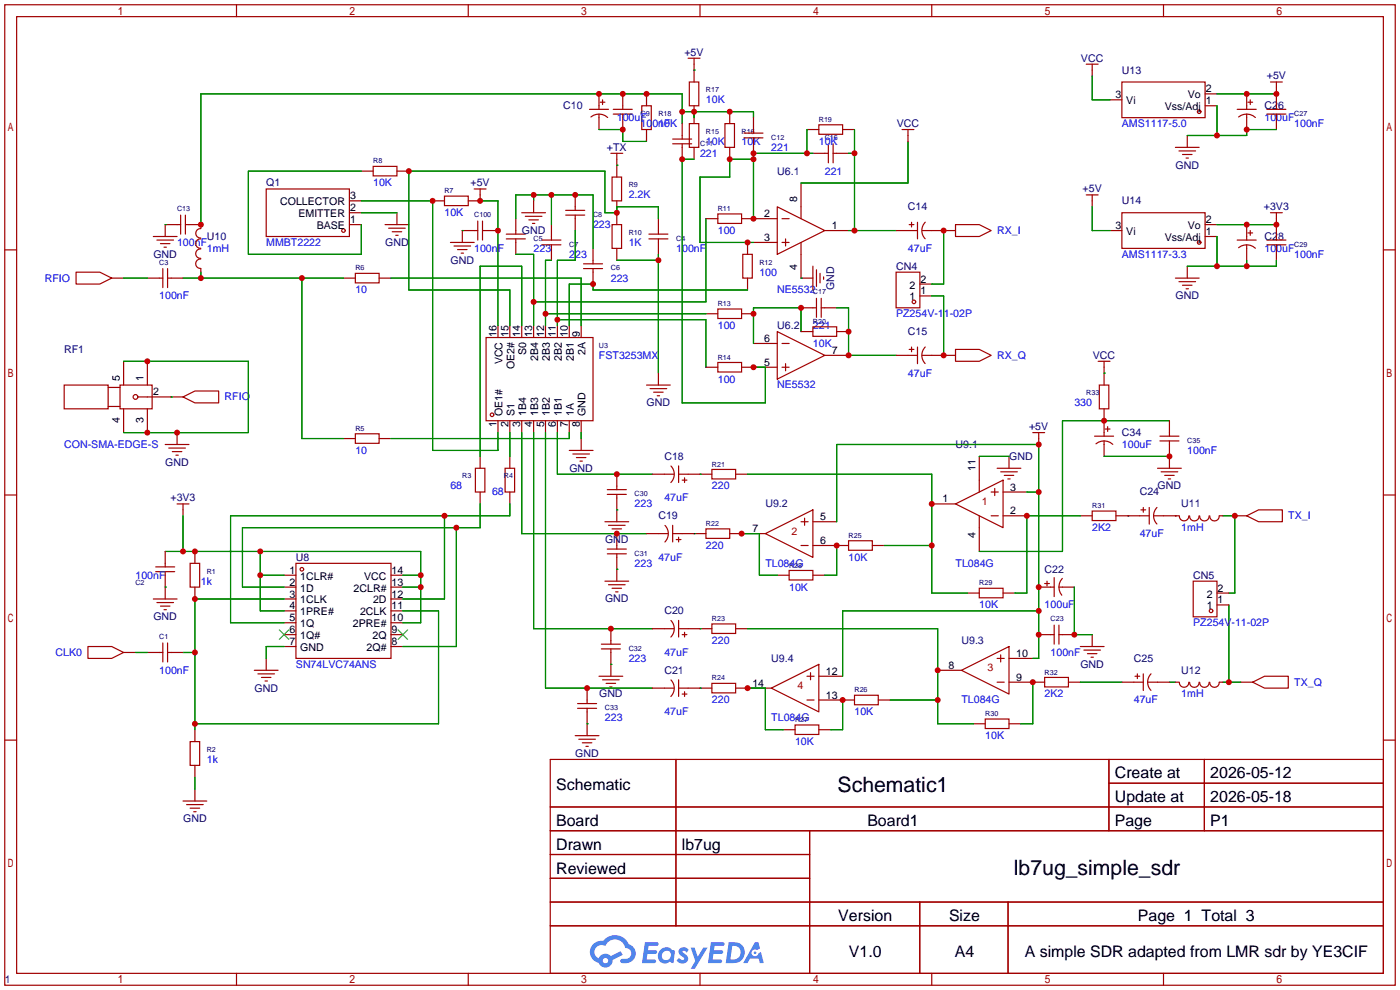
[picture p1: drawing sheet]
<svg xmlns="http://www.w3.org/2000/svg" width="299mm" height="212mm" viewBox="0 0 299 212" stroke-linecap="round" stroke-linejoin="round" font-family="sans-serif">
<g fill="none" stroke="#a10000" stroke-width=".25">
<path d="M1 1h297.2v209.6h-297.2zM3.6 3.6h292.1v204.4h-292.1zM50.5 1v2.6M100.1 1v2.6M149.6 1v2.6M199.1 1v2.6M248.7 1v2.6M1 53.4h2.6M295.7 53.4h2.5M1 105.8h2.6M295.7 105.8h2.5M1 158.2h2.6"/>
<path d="M295.7 158.2h2.5M117.6 162.3h178.1v45.7h-178.1zM117.6 172.5h178.1M117.6 177.5h178.1M144.5 162.3v35.6M173 177.5v30.5M237 162.3v15.2M237 167.4h58.7M257.4 162.3v15.2M117.6 182.6h55.4M117.6 192.8h178.1M117.6 187.7h55.4"/>
<path d="M117.6 197.9h178.1M196.6 192.8v15.2M215.4 192.8v15.2M50.5 208v2.6M100.1 208v2.6M149.6 208v2.6M199.1 208v2.6M248.7 208v2.6"/>
</g>
<g fill="#5487ff">
<path d="M145.3 202.7a1.3 1.3 0 0 1 1.9 .3l-.4 .6a.54 .54 0 0 0-.9-.2l.1 .2a1.34 1.34 0 0 1 .9 1.8 1.47 1.47 0 0 1-2.3-.1l.5-.6 .8 .5a.31 .31 0 0 0 .4-.3 .31 .31 0 0 0-.3-.4 1.12 1.12 0 0 1-.7-1.8z"/>
<path d="M147.6 202.5h.9l.6 2 1.2-2h.9l-2.7 4.6h-.9l1-1.7z"/>
<path d="M137.8 201.4h1.7a1.31 1.31 0 0 1 1.2 .2 .4 .4 0 0 1-.3 .5l-1.8 .1-.1 .9h1.6a.4 .4 0 0 1 .4 .4 .4 .4 0 0 1-.5 .4h-1.6l-.2 1.2h1.4a.46 .46 0 0 1 .5 0 .46 .46 0 0 1 .1 .5l-.4 .2h-2.6z"/>
<path d="M151.9 201.4h1.7a1.32 1.32 0 0 1 1.2 .2 .39 .39 0 0 1-.3 .5l-1.8 .1-.1 .9h1.6a.4 .4 0 0 1 .4 .4 .4 .4 0 0 1-.4 .4h-1.7l-.2 1.2h1.4a.46 .46 0 0 1 .5 0 .46 .46 0 0 1 .1 .5l-.4 .2h-2.6z"/>
<path d="M161.3 201.4h.8l.3 1.3-.6 .4a.75 .75 0 0 0-1.1 .3 .75 .75 0 0 0 .5 1 .75 .75 0 0 0 .9-.7l.5-.2 .6 2.3h-.8l-.3-.9h-1.8l-.5 .9h-1z"/>
<path d="M155.7 201.4l-.6 4.4h1.5a2.27 2.27 0 0 0 2.6-2.2 2.27 2.27 0 0 0-2.7-2.2zM156.5 202.1a1.5 1.5 0 0 1 1.8 1.6 1.5 1.5 0 0 1-1.9 1.4h-.3z"/>
<path d="M141.2 203a1.6 1.6 0 0 0-.3 2.3 1.6 1.6 0 0 0 2.3 .2l.7 .3 .3-2.4-.1-.3-.5-.1a1.58 1.58 0 0 0-2.4 0zM141.8 203.5a.98 .98 0 0 1 1.6 .4 .98 .98 0 0 1-1.1 1.3 .94 .94 0 0 1-.9-.7 .94 .94 0 0 1 .4-1z"/>
<path d="M126.8 201.8a2.37 2.37 0 0 0 1.1 4 1.54 1.54 0 0 0 1.8 1 1.54 1.54 0 0 0 1.2-1.6l2.2-1.1-.5-.8-2 1a1.57 1.57 0 0 0-2.7 .5 1.5 1.5 0 0 1-.7-2.1 1.5 1.5 0 0 1 2.2-.5 2.23 2.23 0 0 1 2.3-1.4 2.23 2.23 0 0 1 2 1.8 1.16 1.16 0 0 1 1.2 1.1 1.16 1.16 0 0 1-1.1 1.2h-.7a.47 .47 0 0 0-.5 .4 .47 .47 0 0 0 .4 .5 2.17 2.17 0 0 0 2.5-.9 2.17 2.17 0 0 0-.3-2.7l-.8-.4a3.2 3.2 0 0 0-5.5-.7l-1.1 .1zM128.8 205.3a.6 .6 0 0 1 1.2 0 .6 .6 0 0 1-1.2 0z"/>
<circle cx="161.4" cy="203.6" r=".28"/>
</g>
<g fill="none" stroke="#a10000" stroke-width=".25">
<path d="M147.1 12.4h2.5M147.3 17.5h2.1v5.1h-2.1zM148.3 12.4v5.1M232.2 13.7h2.5M233.4 13.7v2.6M239.8 17.5h17.8v7.6h-17.8zM271.5 17.5h2.6M272.8 17.5v5.9M77.2 36.6h2.6M79.8 35.6h5v2h-5zM84.8 36.6h2.6M126 23.4h4"/>
<path d="M126.3 25a2.74 2.74 0 0 1 3.6 .1M128 20.1v3.3M128 24.4v3.3M128.3 21.8h1M128.8 21.3v1.1M130.6 32.8h2.5M130.8 37.8h2v5.1h-2zM131.1 23.4h4M131.1 24.4h4M131.8 32.8v5M133.1 20.1v3.3M133.1 24.4v3.3"/>
<path d="M137.2 22.6h2v5.1h-2zM138.2 20.1v2.5M138.2 27.7v2.5M143.8 29.7h4M143.8 30.7h4M145.8 26.4v3.3M145.8 30.7v3.3M147.3 26.4h2.1v5.1h-2.1zM148.3 22.6v3.8M148.3 31.5v2.5M154.9 26.4h2.1v5.1h-2.1zM156 23.9v2.5"/>
<path d="M156 31.5v2.5M159 28.4h4.1M159 29.5h4.1M161 25.1v3.3M161 29.5v3.3M171.2 39.1v7.6M172.5 27.7h2.5M173.7 32.8h3.3M175 26.7h5.1v2h-5.1zM177 30.7v4.1M178.1 32.8h3.3M178.1 30.7v4.1"/>
<path d="M180.1 27.7h2.5M192.8 27.7h2.5M194.1 27.7v2.5M237.2 21.3h2.6M251.2 31.5h5.1M252 32.3h3.5M252.7 33h2.1M253.5 33.8h.5M253.7 29v2.5M257.6 22.6h2.5M257.6 20.1h2.5M264.4 23.4h4.1"/>
<path d="M264.7 25a2.74 2.74 0 0 1 3.6 .1M266.4 20.1v3.3M266.4 24.4v3.3M266.7 21.8h1M267.2 21.3v1.1M270.8 23.4h4M270.8 24.4h4M272.8 24.4v3.3M16.3 58.2h5l2.6 1.2-2.6 1.3h-5zM23.9 59.4h2.5M31.5 59.4h3.3M32.8 50.5h5"/>
<path d="M33.5 51.3h3.6M34.3 52.1h2M34.8 57.4v4.1M35.1 52.8h.5M35.8 57.4v4.1M35.8 59.4h3.3M38.6 48h-3.3v2.5M38.6 46v4M39.6 48h3.3v.8M39.6 46v4M42.9 53.2a1.01 1.01 0 0 0-1.1 1 1.01 1.01 0 0 0 1.1 1M42.9 51a1.01 1.01 0 0 0-1.1 1.1 1.01 1.01 0 0 0 1.1 1"/>
<path d="M42.9 48.9a1.01 1.01 0 0 0-1.1 1 1.01 1.01 0 0 0 1.1 1M42.9 55.4a1.01 1.01 0 0 0-1.1 1 1.01 1.01 0 0 0 1.1 1v.8M56.9 40.4h17.8v10.1h-17.8zM73.4 59.4h2.5M74.7 48h2.5M74.7 45.5h2.5M74.7 42.9h2.5M75.9 58.4h5.1v2.1h-5.1zM81 59.4h2.6M82.3 48h5.1M83.1 48.8h3.5M83.8 49.5h2.1"/>
<path d="M84.6 50.3h.5M84.8 45.5v2.5M92.5 42.9h2.5M95 41.9h5.1v2h-5.1zM96.3 51.8h5M97 52.6h3.6M97.8 53.3h2M98.6 54.1h.5M101.3 40.4h2.6M102.1 49.3h-3.3v2.5M102.1 47.2v4.1M102.6 40.4v2.5h-2.5"/>
<path d="M103.1 49.3h3.3M103.1 47.2v4.1M108.2 50h4.1M108.2 51.1h4.1M110.2 46.7v3.3M110.2 51.1v3.3M111.5 45.5h5.1M112.3 46.2h3.5M113 47h2.1M113.8 47.8h.5M114 42.9v2.6M115.8 51.3h4.1"/>
<path d="M115.8 52.3h4.1M117.9 48v3.3M117.9 52.3v3.3M120.9 45h4.1M120.9 46h4.1M122.9 41.7v3.3M122.9 46v3.3M124.7 56.4h4.1M124.7 57.4h4.1M126.7 53.1v3.3M126.7 57.4v3.3M130.8 48h2v5.1h-2z"/>
<path d="M131.8 42.9v5.1M131.8 53.1v2.5M138.7 50h4M138.7 51.1h4M140.7 46.7v3.3M140.7 51.1v3.3M150.9 46.7h2.5M153.4 45.7h5.1v2.1h-5.1zM158.5 46.7h7.6M158.7 54.4h2.1v5h-2.1zM159.8 51.8v2.6M159.8 59.4v2.6"/>
<path d="M161 51.8h5.1M166.1 44.2l10.2 5.1-10.2 5.1zM167.1 46.7h1.6M167.1 51.8h1.6M167.9 51.1v1.5M171.2 51.8v7.6h2.5M173.7 56.9v5.1M174.5 57.7v3.5M175.3 58.4v2.1M176 59.2v.5M176.3 49.3h5.1M191.5 58.2h5.1v7.6h-5.1z"/>
<path d="M191.5 49.3h4.6M194.3 48h1M194.8 47.5v1M196.1 47.5v3.6M197.1 49.3h7.1M197.7 47.5a2.54 2.54 0 0 0 0 3.5M204.2 48h5.1l2.5 1.3-2.5 1.2h-5.1zM232.2 41.7h2.5M233.4 41.7v2.5M237.2 49.3h2.6M239.8 45.5h17.8v7.6h-17.8zM251.2 59.4h5.1"/>
<path d="M253.7 56.9v2.5M257.6 48h2.5M257.6 50.5h2.5M264.4 51.3h4.1M264.7 52.9a2.74 2.74 0 0 1 3.6 .2M266.4 48v3.3M266.4 52.3v3.3M266.7 49.8h1M267.2 49.3v1M270.8 51.3h4M270.8 52.3h4M271.5 45.5h2.6"/>
<path d="M272.8 45.5v5.8M272.8 52.3v3.3M26.4 77.2v5.1M31.5 77.2v5.1M103.9 72.1h22.8v17.8h-22.8zM106.4 69.6v2.5M109 69.6v2.5M111.5 69.6v2.5M114 69.6v2.5M116.6 69.6v2.5M119.1 69.6v2.5M121.7 69.6v2.5"/>
<path d="M124.2 69.6v2.5M140.7 79.8v2.5M150.9 78.5h2.5M150.9 67.1h2.5M153.4 66h5.1v2.1h-5.1zM153.4 77.5h5.1v2h-5.1zM158.5 78.5h7.6M158.5 67.1h2.5M161 73.4h5.1M166.1 70.9l10.2 5-10.2 5.1zM167.1 73.4h1.6M167.1 78.5h1.6"/>
<path d="M167.9 77.7v1.5M171.2 65.8h3.3M171.2 70.9h2.5M173.7 69.8h5.1v2.1h-5.1zM174.5 63.8v4M175.5 63.8v4M175.5 65.8h3.3M176.3 75.9h5.1M178.8 70.9h2.6M191.5 75.9h4.6M194.3 74.7h1M194.8 74.2v1"/>
<path d="M196.1 74.2v3.5M196.6 63.2h2.5M196.6 60.7h2.5M197.1 75.9h7.1M197.7 74.2a2.54 2.54 0 0 0 0 3.5M204.2 74.7h5.1l2.5 1.2-2.5 1.3h-5.1zM234.7 77.2h2.5M236 77.2v5.1M252 60.2h3.5M252.7 61h2.1M253.5 61.7h.5M13.7 82.3h9.4v5.1h-9.4z"/>
<path d="M23.1 82.8h2.6M23.1 86.9h2.6M25.7 82.3h6.8v5.1h-6.8zM26.4 87.4v5.1M29.5 84.8h9.6M31.5 87.4v5.1M35.3 95h5.1M36.1 95.8h3.5M36.8 96.5h2.1M37.6 97.3h.5M37.8 92.5v2.5M39.1 84.8l2.6-1.2h5v2.5h-5z"/>
<path d="M73.4 93.7h2.5M75.9 92.7h5.1v2h-5.1zM81 93.7h2.6M102.6 97.5v2.6M106.4 89.9v2.6M109 89.9v2.6M109 97.5v2.6M111.5 89.9v2.6M114 89.9v2.6M116.6 89.9v2.6M119.1 89.9v2.6M121.7 89.9v2.6"/>
<path d="M121.7 96.3h5M122.4 97h3.6M123.2 97.8h2M124 98.6h.5M124.2 89.9v2.6M124.2 93.7v2.6M138.2 82.3h5.1M138.9 83.1h3.6M139.7 83.8h2M140.5 84.6h.5M143.4 99.6a2.54 2.54 0 0 1 0 3.5M145 99.6v3.5"/>
<path d="M209.3 97.5v7.7M215.6 97.5v2.6M220.7 92.5h2.6M222 92.5v2.5M233.9 93.2h4.1M234.2 94.8a2.74 2.74 0 0 1 3.6 .2M234.9 82.3h2.1v5.1h-2.1zM236 87.4v5.8M236 94.2v3.3M236.2 91.7h1M236.7 91.2v1M247.9 93.2h4.1"/>
<path d="M247.9 94.2h4.1M249.9 89.9v3.3M249.9 94.2v5.9M35.3 117.9v3.3M37.8 107.7h2.6M39.1 107.7v2.5M41.7 117.9v2.5M101.6 100.1h2v5.1h-2zM102.6 105.2v2.5M107.9 100.1h2.1v5.1h-2.1zM109 105.2v2.5M129.3 111.5h5.1"/>
<path d="M129.8 104.6h4.1M129.8 105.7h4.1M129.8 117.3h4.1M129.8 118.4h4.1M130 112.3h3.6M130.8 113h2M131.6 113.8h.5M131.8 101.3v3.3M131.8 105.7v5.8M131.8 114v3.3M131.8 118.4v5.8M138.2 114h4.5"/>
<path d="M139.4 101.3h4.6M142.1 112.3a2.54 2.54 0 0 1 0 3.5M143.8 114h7.1M143.8 112.3v3.5M144.5 115.3h1M145 101.3h7.1M145 114.8v1M145.8 102.6h1M146.3 102.1v1M150.9 113h5.1v2.1h-5.1zM152.1 100.3h5.1v2.1h-5.1zM156 114h7.6"/>
<path d="M157.2 101.3h2.6M163.6 114l10.1-5v10.1zM171.2 116.6h1.5M171.2 111.5h1.5M172 110.7v1.6M173.7 116.6h7.7M173.7 111.5h5.1M181.4 115.6h5v2h-5zM186.4 116.6h2.6M199.1 107.7h5.1M204.2 107.7l10.2-5.1v10.2zM209.3 110.2v7.7"/>
<path d="M211.8 110.2h1.6M211.8 105.2h1.6M212.6 104.4v1.5M213.1 100.1h5.1M213.9 100.8h3.5M214.4 110.2h5.1M214.4 105.2h5.1M214.6 101.6h2.1M215.4 102.4h.5M230.9 110.2h2.5M233.4 109.2h5.1v2.1h-5.1zM238.5 110.2h7.1"/>
<path d="M243.8 109h1.1M244.3 108.5v1M245.6 108.5v3.5M246.6 110.2h5.4M247.3 108.5a2.54 2.54 0 0 0 0 3.5M247.4 100.1h5.1M248.2 100.8h3.5M248.9 101.6h2.1M249.7 102.4h.5M252.1 110.2a1.01 1.01 0 0 0 1 1.1 1.01 1.01 0 0 0 1-1M254.2 110.3a1.01 1.01 0 0 0 1.1 1 1.01 1.01 0 0 0 1-1M256.4 110.3a1.01 1.01 0 0 0 1 1 1.01 1.01 0 0 0 1-1"/>
<path d="M261.4 110.2l-.8 .1a1.01 1.01 0 0 1-1 1 1.01 1.01 0 0 1-1-1.1M263.9 110.2h2.5M266.4 110.2l2.6-1.2h5.1v2.5h-5.1zM18.8 138.2h5.1l2.5 1.2-2.5 1.3h-5.1zM26.4 139.4h2.6M31.5 139.4h3.3M32.8 128h5M33.3 122.2h4M33.3 121.2h4M33.5 128.8h3.6M34.3 129.5h2M34.8 137.4v4.1"/>
<path d="M35.1 130.3h.5M35.3 122.2v5.8M35.8 137.4v4.1M35.8 139.4h3.3M40.6 120.4h2.1v5.1h-2.1zM41.7 125.5v2.5M60.7 122.9h2.5M60.7 125.5h2.5M60.7 128h2.5M60.7 130.6h2.5M60.7 133.1h2.5M60.7 135.6h2.5"/>
<path d="M60.7 138.2h2.5M63.2 120.4h20.4v20.3h-20.4zM83.6 122.9h2.5M83.6 125.5h2.5M83.6 128h2.5M83.6 130.6h2.5M83.6 133.1h2.5M83.6 135.6h2.5M83.6 138.2h2.5M128.5 137.7h4.1M128.5 138.7h4.1M129.3 124.2h5.1"/>
<path d="M130 125h3.6M130.6 134.4v3.3M130.6 138.7v5.8M130.8 125.7h2M131.6 126.5h.5M139.4 134.4h4.6M143.4 132.6a2.54 2.54 0 0 1 0 3.6M145 134.4h7.1M145 132.6v3.5M145.8 135.6h1M146.3 135.1v1M152.1 133.4h5.1v2h-5.1z"/>
<path d="M157.2 134.4h2.6M166.1 122.9h2.6M168.7 121.9h5v2.1h-5zM173.7 122.9h2.6M206.8 126.7h2.5M209.3 125.7h5.1v2.1h-5.1zM213.9 140v1.5M214.4 126.7h2.5M222 125.5h3.3M222 135.6h3.3M223.3 124.7h1M223.8 124.2v1"/>
<path d="M225.3 123.4v4.1M225.3 133.6v4.1M226.3 125.5h3.3M226.3 135.6h3.3M226.3 133.6v4.1M227 123.6a2.74 2.74 0 0 0-.1 3.6M230.9 138.2h5.1M231.6 138.9h3.6M232.4 139.7h2M233.4 135.6v2.6M255 124.2h5.1v7.6h-5.1zM260.1 126.7h2.5"/>
<path d="M260.1 129.3h2.5M40.6 158.5h2.1v5.1h-2.1zM41.7 156v2.5M54.4 143.3h5M55.1 144h3.6M55.9 144.8h2M56.6 145.5h.5M56.9 140.7v2.6M122.9 157.2h5.1M123.4 150.4h4.1M123.4 151.4h4.1M123.7 158h3.6"/>
<path d="M124.5 158.8h2M125.2 159.5h.5M125.5 147.1v3.3M125.5 151.4v5.8M128 144.5h5.1M128.8 145.3h3.5M129.5 146.1h2.1M130.3 146.8h.5M139.4 147.1h4.6M143.4 145.3a2.54 2.54 0 0 1 0 3.6M145 147.1h7.1M145 145.3v3.5"/>
<path d="M145.8 148.3h1M146.3 147.8v1M152.1 146.1h5.1v2h-5.1zM157.2 147.1h7.6M164.8 147.1l10.2-5.1v10.1zM167.4 156h2.5M169.9 154.9h5.1v2.1h-5.1zM172.5 149.6h1.5M172.5 144.5h1.5M173.2 143.8v1.5M175 149.6h7.6M175 144.5h5.1"/>
<path d="M175 156h2.5M182.6 148.6h5.1v2h-5.1zM187.7 149.6h2.5M200.4 143.3h5.1M205.5 143.3l10.1-5.1v10.1zM208 154.7h2.6M210.6 153.7h5v2h-5zM213.1 145.8h1.5M213.1 140.7h1.5M215.6 145.8h7.7M215.6 140.7h5.1M215.6 154.7h2.6"/>
<path d="M223.3 144.8h5v2h-5zM228.3 145.8h2.6M233.2 140.5h.5M239.8 145.8h4.5M242.6 144.5h1M243.1 144v1M244.3 144v3.6M245.4 145.8h4.5M246 144a2.54 2.54 0 0 0 0 3.5M251.2 145.8h.8M252.1 145.8a1.01 1.01 0 0 0 1 1.1 1.01 1.01 0 0 0 1-1.1M254.2 145.8a1.01 1.01 0 0 0 1.1 1.1 1.01 1.01 0 0 0 1-1.1"/>
<path d="M256.4 145.8a1.01 1.01 0 0 0 1 1.1 1.01 1.01 0 0 0 1-1.1M261.4 145.8h-.8a1.01 1.01 0 0 1-1 1.1 1.01 1.01 0 0 1-1-1.1M265.2 145.8h2.5M267.7 145.8l2.6-1.3h5v2.6h-5zM39.1 171.2h5.1M39.9 172h3.5M40.6 172.7h2.1M41.4 173.5h.5M41.7 163.6v2.5M41.7 168.7v2.5"/>
<circle cx="256.3" cy="23.9" r=".38"/>
<circle cx="73.4" cy="49.3" r=".38"/>
<circle cx="256.3" cy="51.8" r=".38"/>
<circle cx="195.3" cy="64.5" r=".38"/>
<circle cx="29" cy="84.8" r=".51"/>
<circle cx="105.2" cy="88.6" r=".38"/>
<circle cx="64.5" cy="121.7" r=".38"/>
<circle cx="258.8" cy="130.6" r=".38"/>
</g>
<path d="M59.7 134.6l2 2.1M61.7 134.6l-2 2.1M85.1 134.6l2 2.1M87.1 134.6l-2 2.1" fill="none" stroke="#3c3" stroke-width=".25"/>
<g fill="none" stroke="#008700" stroke-width=".25">
<path d="M148.3 15h.1M233.4 16.3v5h3.8M77.2 36.6h-24.1v17.8h24.1v-6.4M128 27.7h5.1v2.5h5.1M131.8 35.3h.1M145.8 26.4v-6.3h-102.9v27.9M145.8 23.9h15.2v1.2M148.3 23.9v1.2M148.3 34h-2.5v52.1h17.8v-7.6h-2.6M161 34h-5v3.8h-6.4v14h11.4M172.5 27.7v5.1M173.7 32.8h-12.7v13.9"/>
<path d="M181.4 32.8h1.2M182.6 27.7v21.6M194.1 30.2v8.9h-22.9M260.1 20.1h12.7M260.1 22.6v6.4M272.8 27.7h-6.4v1.3h-12.7M26.4 59.4h5.1M35.3 48h.1M39.1 59.4h34.3M42.9 58.2v1.2M64.5 59.4v34.3h8.9M77.2 42.9h15.3v53.4h13.9v-3.8"/>
<path d="M77.2 45.5h7.6M83.6 59.4h40.6v10.2M98.8 49.3h.1M102.6 42.9h3.8v26.7M110.2 54.4h3.8v15.2M110.2 46.7v-5h16.5v11.4M114 41.7v1.2M117.9 55.6h-1.3v14M117.9 41.7v6.3M122.9 49.3v6.3h-3.8v14M131.8 55.6h8.9M140.7 46.7v-2.5h-8.9v1.3h-2.5v-8.9h-41.9v25.4h21.6v7.6"/>
<path d="M140.7 54.4v25.4M150.9 46.7v17.8h-36.9M171.2 59.4h.1M181.4 49.3h10.1M201.7 49.3v11.4h-2.6M233.4 44.2v5.1h3.8M260.1 50.5v6.4M260.1 48h12.7M266.4 55.6v1.3M272.8 55.6v1.3h-19.1M26.4 77.2h26.7v15.3h-26.7M111.5 69.6v-12.7h-8.9v40.6"/>
<path d="M116.6 67.1h34.3M119.1 68.3h31.8v10.2M159.8 62h-33.1v-1.3h-5v8.9M171.2 70.9v-5.1h-10.2v7.6M178.8 65.8h2.6v10.1h10.1M199.1 63.2h2.6v12.7M236 79.8h.1M36.6 84.8h.1M109 92.5v5M111.5 92.5v21.5h26.7M114 92.5v41.9h25.4M116.6 92.5v54.6h22.8"/>
<path d="M119.1 92.5v8.8h20.3M121.7 92.5v1.2h-38.1M124.2 92.5v1.2M209.3 97.5h6.3M236 97.5h13.9M249.9 89.9h-22.8v28h-17.8M35.3 117.9h54.6v15.2h-3.8M39.1 110.2v7.7M55.6 117.9v12.7h5.1M95 110.2v17.8h-8.9M97.5 112.8v25.4h-11.4M102.6 107.7v5.1h-50.8v12.7h8.9"/>
<path d="M109 107.7v2.5h-59.7v22.9h11.4M131.8 109h.1M148.3 114h.1M149.6 101.3h.1M158.5 114h3.8v8.9h3.8M159.8 101.3h39.3v25.4h7.7M178.8 116.6v6.3h-2.5M178.8 111.5v-16.5h43.2v45.7h-1.3M189 116.6h10.1M219.5 105.2h2.5M230.9 110.2h-11.4v16.5h-2.6M241 110.2h.1"/>
<path d="M251.2 110.2h.1M261.4 110.2h2.5v16.5h-1.3M29 139.4h2.5M35.3 125.5h.1M39.1 139.4h2.6M55.6 122.9h5.1M60.7 138.2h-3.8v2.5M60.7 128h-19v28M86.1 122.9h3.8M86.1 130.6h7.6v24.1h-52M86.1 125.5h3.8M131.8 121.7h.1"/>
<path d="M149.6 134.4h.1M159.8 134.4h40.6v20.3h7.6M222 130.6h-41.9v13.9M229.6 125.5v10.1h3.8M262.6 129.3v16.5M125.5 154.7h.1M130.6 142h.1M149.6 147.1h.1M159.8 147.1h3.8v8.9h3.8M180.1 149.6v6.4h-2.6M190.2 149.6h10.2M220.7 145.8v8.9h-2.5"/>
<path d="M230.9 145.8h8.9M249.9 145.8h1.3M261.4 145.8h3.8M41.7 166.1v2.6"/>
</g>
<g fill="#c00">
<circle cx="89.9" cy="122.9" r=".63"/>
<circle cx="55.6" cy="117.9" r=".63"/>
<circle cx="55.6" cy="122.9" r=".63"/>
<circle cx="41.7" cy="117.9" r=".63"/>
<circle cx="39.1" cy="117.9" r=".63"/>
<circle cx="89.9" cy="125.5" r=".63"/>
<circle cx="41.7" cy="139.4" r=".63"/>
<circle cx="41.7" cy="128" r=".63"/>
<circle cx="41.7" cy="154.7" r=".63"/>
<circle cx="64.5" cy="59.4" r=".63"/>
<circle cx="42.9" cy="59.4" r=".63"/>
<circle cx="102.6" cy="42.9" r=".63"/>
<circle cx="106.4" cy="49.3" r=".63"/>
<circle cx="140.7" cy="55.6" r=".63"/>
<circle cx="131.8" cy="45.5" r=".63"/>
<circle cx="87.4" cy="36.6" r=".63"/>
<circle cx="114" cy="64.5" r=".63"/>
<circle cx="117.9" cy="41.7" r=".63"/>
<circle cx="122.9" cy="41.7" r=".63"/>
<circle cx="114" cy="41.7" r=".63"/>
<circle cx="161" cy="67.1" r=".63"/>
<circle cx="171.2" cy="65.8" r=".63"/>
<circle cx="116.6" cy="67.1" r=".63"/>
<circle cx="119.1" cy="68.3" r=".63"/>
<circle cx="148.3" cy="23.9" r=".63"/>
<circle cx="145.8" cy="23.9" r=".63"/>
<circle cx="138.2" cy="20.1" r=".63"/>
<circle cx="133.1" cy="20.1" r=".63"/>
<circle cx="128" cy="20.1" r=".63"/>
<circle cx="42.9" cy="48" r=".63"/>
<circle cx="156" cy="23.9" r=".63"/>
<circle cx="133.1" cy="27.7" r=".63"/>
<circle cx="145.8" cy="34" r=".63"/>
<circle cx="161" cy="78.5" r=".63"/>
<circle cx="181.4" cy="70.9" r=".63"/>
<circle cx="181.4" cy="75.9" r=".63"/>
<circle cx="182.6" cy="32.8" r=".63"/>
<circle cx="182.6" cy="49.3" r=".63"/>
<circle cx="158.5" cy="114" r=".63"/>
<circle cx="159.8" cy="147.1" r=".63"/>
<circle cx="178.8" cy="116.6" r=".63"/>
<circle cx="180.1" cy="149.6" r=".63"/>
<circle cx="199.1" cy="107.7" r=".63"/>
<circle cx="199.1" cy="116.6" r=".63"/>
<circle cx="200.4" cy="143.3" r=".63"/>
<circle cx="200.4" cy="149.6" r=".63"/>
<circle cx="219.5" cy="110.2" r=".63"/>
<circle cx="220.7" cy="145.8" r=".63"/>
<circle cx="222" cy="105.2" r=".63"/>
<circle cx="222" cy="95" r=".63"/>
<circle cx="222" cy="125.5" r=".63"/>
<circle cx="222" cy="130.6" r=".63"/>
<circle cx="222" cy="135.6" r=".63"/>
<circle cx="229.6" cy="135.6" r=".63"/>
<circle cx="263.9" cy="110.2" r=".63"/>
<circle cx="262.6" cy="145.8" r=".63"/>
<circle cx="266.4" cy="20.1" r=".63"/>
<circle cx="272.8" cy="20.1" r=".63"/>
<circle cx="266.4" cy="27.7" r=".63"/>
<circle cx="260.1" cy="29" r=".63"/>
<circle cx="260.1" cy="56.9" r=".63"/>
<circle cx="266.4" cy="56.9" r=".63"/>
<circle cx="266.4" cy="48" r=".63"/>
<circle cx="272.8" cy="48" r=".63"/>
<circle cx="95" cy="110.2" r=".63"/>
<circle cx="97.5" cy="112.8" r=".63"/>
<circle cx="92.5" cy="42.9" r=".63"/>
<circle cx="172.5" cy="32.8" r=".63"/>
<circle cx="161" cy="32.8" r=".63"/>
<circle cx="161" cy="34" r=".63"/>
<circle cx="156" cy="34" r=".63"/>
<circle cx="159.8" cy="51.8" r=".63"/>
<circle cx="161" cy="46.7" r=".63"/>
<circle cx="126.7" cy="60.7" r=".63"/>
<circle cx="236" cy="89.9" r=".63"/>
<circle cx="249.9" cy="97.5" r=".63"/>
<circle cx="131.8" cy="114" r=".63"/>
<circle cx="131.8" cy="101.3" r=".63"/>
<circle cx="125.5" cy="147.1" r=".63"/>
<circle cx="130.6" cy="134.4" r=".63"/>
<circle cx="31.5" cy="77.2" r=".63"/>
<circle cx="37.8" cy="92.5" r=".63"/>
<circle cx="31.5" cy="92.5" r=".63"/>
<circle cx="201.7" cy="49.3" r=".63"/>
<circle cx="201.7" cy="75.9" r=".63"/>
</g>
<g font-size="4.5">
<text x="179" y="169.2">Schematic1</text>
<text x="216.7" y="187">lb7ug_simple_sdr</text>
</g>
<g font-size="3.4">
<text x="238.3" y="166.4">Create at</text>
<text x="258.7" y="166.4">2026-05-12</text>
<text x="118.9" y="168.9">Schematic</text>
<text x="238.3" y="171.4">Update at</text>
<text x="258.7" y="171.4">2026-05-18</text>
<text x="118.9" y="176.5">Board</text>
<text x="185.4" y="176.5">Board1</text>
<text x="238.3" y="176.5">Page</text>
<text x="258.7" y="176.5">P1</text>
<text x="118.9" y="181.6">Drawn</text>
<text x="145.7" y="181.6">lb7ug</text>
<text x="118.9" y="186.7">Reviewed</text>
<text x="179.2" y="196.8">Version</text>
<text x="202.8" y="196.8">Size</text>
<text x="243.2" y="196.8">Page 1 Total 3</text>
<text x="181.4" y="204.5">V1.0</text>
<text x="204.1" y="204.5">A4</text>
<text x="219" y="204.5">A simple SDR adapted from LMR sdr by YE3CIF</text>
</g>
<g font-size="2.3" fill="#000080">
<text x="146.3" y="11.9">+5V</text>
<text x="231" y="13.2">VCC</text>
<text x="239.8" y="15.7">U13</text>
<text x="270.7" y="17">+5V</text>
<text x="120.4" y="23.3">C10</text>
<text x="270.3" y="23.3">C26</text>
<text x="191.7" y="27.1">VCC</text>
<text x="129.7" y="32.2">+TX</text>
<text x="56.9" y="39.8">Q1</text>
<text x="100.6" y="39.8">+5V</text>
<text x="166.1" y="37.3">U6.1</text>
<text x="231.4" y="41.1">+5V</text>
<text x="251.2" y="36">GND</text>
<text x="194.1" y="44.9">C14</text>
<text x="239.8" y="43.7">U14</text>
<text x="270.1" y="44.9">+3V3</text>
<text x="44.2" y="51.3">U10</text>
<text x="82.3" y="52.5">GND</text>
<text x="111.5" y="50">GND</text>
<text x="270.3" y="51.3">C28</text>
<text x="32.8" y="55.1">GND</text>
<text x="96.3" y="56.4">GND</text>
<text x="191.5" y="57.6">CN4</text>
<text x="178.3" y="62" transform="rotate(-90 178.3 62)">GND</text>
<text x="251.2" y="64">GND</text>
<text x="166.1" y="70.3">U6.2</text>
<text x="194.1" y="71.6">C15</text>
<text x="13.7" y="75.4">RF1</text>
<text x="233.6" y="76.7">VCC</text>
<text x="138.2" y="86.8">GND</text>
<text x="204.2" y="95.7">U9.1</text>
<text x="219.9" y="91.9">+5V</text>
<text x="239.8" y="93.2">C34</text>
<text x="35.3" y="99.5">GND</text>
<text x="121.7" y="100.8">GND</text>
<text x="142" y="98.3">C18</text>
<text x="215.7" y="98.3">GND</text>
<text x="36.4" y="107.2">+3V3</text>
<text x="243.6" y="105.9">C24</text>
<text x="247.4" y="104.6">GND</text>
<text x="140.7" y="111">C19</text>
<text x="163.6" y="108.4">U9.2</text>
<text x="252.5" y="108.4">U11</text>
<text x="63.2" y="119.9">U8</text>
<text x="129.3" y="116">GND</text>
<text x="223.3" y="122.4">C22</text>
<text x="255" y="123.7">CN5</text>
<text x="129.3" y="128.7">GND</text>
<text x="142" y="131.3">C20</text>
<text x="32.8" y="132.6">GND</text>
<text x="205.5" y="137.6">U9.3</text>
<text x="142" y="144">C21</text>
<text x="164.8" y="141.4">U9.4</text>
<text x="230.9" y="142.7">GND</text>
<text x="242.3" y="141.4">C25</text>
<text x="252.5" y="144">U12</text>
<text x="54.4" y="147.8">GND</text>
<text x="128" y="149.1">GND</text>
<text x="123" y="161.8">GND</text>
<text x="39.1" y="175.7">GND</text>
<text x="1" y="210">1</text>
</g>
<g font-size="2.3" fill="#00f">
<text x="150.9" y="22.1">10K</text>
<text x="131.8" y="25.9">100uF</text>
<text x="136.9" y="27.1">100nF</text>
<text x="140.7" y="27.1">10K</text>
<text x="239.8" y="27.1">AMS1117-5.0</text>
<text x="270.3" y="25.9">100uF</text>
<text x="276.6" y="27.1">100nF</text>
<text x="149.6" y="33.5">221</text>
<text x="150.9" y="31">10K</text>
<text x="158.5" y="31">10K</text>
<text x="164.8" y="32.2">221</text>
<text x="175" y="31">10K</text>
<text x="79.8" y="39.8">10K</text>
<text x="176.3" y="37.3">221</text>
<text x="95" y="46.2">10K</text>
<text x="134.4" y="42.4">2.2K</text>
<text x="37.8" y="52.5">100nF</text>
<text x="44.2" y="53.8">1mH</text>
<text x="56.9" y="52.5">MMBT2222</text>
<text x="101.3" y="53.8">100nF</text>
<text x="114" y="53.8">223</text>
<text x="126.7" y="48.7">223</text>
<text x="134.4" y="52.5">1K</text>
<text x="144.5" y="53.8">100nF</text>
<text x="153.4" y="50">100</text>
<text x="194.1" y="53.8">47uF</text>
<text x="213.1" y="50">RX_I</text>
<text x="270.3" y="53.8">100uF</text>
<text x="121.7" y="55.1">223</text>
<text x="162.3" y="58.9">100</text>
<text x="239.8" y="55.1">AMS1117-3.3</text>
<text x="276.6" y="55.1">100nF</text>
<text x="9.6" y="60.2">RFIO</text>
<text x="34" y="64">100nF</text>
<text x="75.9" y="62.7">10</text>
<text x="130.6" y="60.2">223</text>
<text x="166.1" y="62.7">NE5532</text>
<text x="153.4" y="70.3">100</text>
<text x="173.7" y="70.3">221</text>
<text x="191.5" y="67.8">PZ254V-11-02P</text>
<text x="128" y="76.7">FST3253MX</text>
<text x="173.7" y="74.1">10K</text>
<text x="213.1" y="76.7">RX_Q</text>
<text x="153.4" y="81.8">100</text>
<text x="166.1" y="83">NE5532</text>
<text x="194.1" y="80.5">47uF</text>
<text x="48" y="85.6">RFIO</text>
<text x="229.6" y="86.8">330</text>
<text x="13.7" y="95.7">CON-SMA-EDGE-S</text>
<text x="239.8" y="95.7">100uF</text>
<text x="75.9" y="97">10</text>
<text x="253.7" y="97">100nF</text>
<text x="96.3" y="104.6">68</text>
<text x="105.2" y="105.9">68</text>
<text x="142" y="107.2">47uF</text>
<text x="152.1" y="104.6">220</text>
<text x="135.6" y="108.4">223</text>
<text x="233.4" y="113.5">2K2</text>
<text x="252.5" y="113.5">1mH</text>
<text x="275.3" y="111">TX_I</text>
<text x="140.7" y="119.9">47uF</text>
<text x="150.9" y="117.3">220</text>
<text x="181.4" y="119.9">10K</text>
<text x="243.6" y="114.8">47uF</text>
<text x="29" y="123.7">100nF</text>
<text x="42.9" y="124.9">1k</text>
<text x="135.6" y="121.1">223</text>
<text x="163.6" y="121.1">TL084G</text>
<text x="204.2" y="121.1">TL084G</text>
<text x="168.7" y="126.2">10K</text>
<text x="209.3" y="130">10K</text>
<text x="223.3" y="130">100uF</text>
<text x="152.1" y="137.6">220</text>
<text x="255" y="133.8">PZ254V-11-02P</text>
<text x="11.9" y="140.2">CLK0</text>
<text x="34" y="144">100nF</text>
<text x="63.2" y="142.7">SN74LVC74ANS</text>
<text x="134.4" y="141.4">223</text>
<text x="142" y="140.2">47uF</text>
<text x="224.5" y="140.2">100nF</text>
<text x="223.3" y="149.1">2K2</text>
<text x="252.5" y="149.1">1mH</text>
<text x="276.6" y="146.5">TX_Q</text>
<text x="129.3" y="154.1">223</text>
<text x="142" y="152.9">47uF</text>
<text x="152.1" y="150.3">220</text>
<text x="164.8" y="154.1">TL084G</text>
<text x="182.6" y="152.9">10K</text>
<text x="205.5" y="150.3">TL084G</text>
<text x="242.3" y="150.3">47uF</text>
<text x="169.9" y="159.2">10K</text>
<text x="210.6" y="158">10K</text>
<text x="44.2" y="163">1k</text>
</g>
<g font-size="2.3">
<text x="238.4" y="21">3</text>
<text x="240.7" y="22.3">Vi</text>
<text x="248.9" y="23.6">Vss/Adj</text>
<text x="253.8" y="21">Vo</text>
<text x="257.7" y="22.3">1</text>
<text x="257.7" y="19.8">2</text>
<text x="59.9" y="43.9">COLLECTOR</text>
<text x="63.8" y="46.4">EMITTER</text>
<text x="74.8" y="47.7">1</text>
<text x="74.8" y="45.2">2</text>
<text x="74.8" y="42.6">3</text>
<text x="163.3" y="46.4">2</text>
<text x="170.4" y="43.2" transform="rotate(-90 170.4 43.2)">8</text>
<text x="257.7" y="47.7">2</text>
<text x="67.7" y="49">BASE</text>
<text x="163.3" y="51.5">3</text>
<text x="177.8" y="49">1</text>
<text x="238.4" y="49">3</text>
<text x="240.7" y="50.2">Vi</text>
<text x="248.9" y="51.5">Vss/Adj</text>
<text x="253.8" y="49">Vo</text>
<text x="257.7" y="50.2">1</text>
<text x="170.4" y="57.6" transform="rotate(-90 170.4 57.6)">4</text>
<text x="194.4" y="64.2">1</text>
<text x="194.4" y="61.7">2</text>
<text x="196.7" y="62.9">1</text>
<text x="196.7" y="60.4">2</text>
<text x="106.1" y="72" transform="rotate(-90 106.1 72)">16</text>
<text x="107.4" y="77.9" transform="rotate(-90 107.4 77.9)">VCC</text>
<text x="108.7" y="72" transform="rotate(-90 108.7 72)">15</text>
<text x="111.2" y="72" transform="rotate(-90 111.2 72)">14</text>
<text x="112.5" y="75.9" transform="rotate(-90 112.5 75.9)">S0</text>
<text x="113.7" y="72" transform="rotate(-90 113.7 72)">13</text>
<text x="115" y="77.1" transform="rotate(-90 115 77.1)">2B4</text>
<text x="116.3" y="72" transform="rotate(-90 116.3 72)">12</text>
<text x="117.5" y="77.1" transform="rotate(-90 117.5 77.1)">2B3</text>
<text x="118.8" y="72" transform="rotate(-90 118.8 72)">11</text>
<text x="120.1" y="77.1" transform="rotate(-90 120.1 77.1)">2B2</text>
<text x="121.4" y="72" transform="rotate(-90 121.4 72)">10</text>
<text x="122.6" y="77.1" transform="rotate(-90 122.6 77.1)">2B1</text>
<text x="123.9" y="72" transform="rotate(-90 123.9 72)">9</text>
<text x="125.2" y="75.9" transform="rotate(-90 125.2 75.9)">2A</text>
<text x="163.3" y="73.1">6</text>
<text x="177.8" y="75.6">7</text>
<text x="25.6" y="81.5" transform="rotate(-90 25.6 81.5)">5</text>
<text x="30.7" y="81.5" transform="rotate(-90 30.7 81.5)">1</text>
<text x="109.9" y="78.9" transform="rotate(-90 109.9 78.9)">OE2#</text>
<text x="163.3" y="78.2">5</text>
<text x="32.8" y="84.5">2</text>
<text x="107.4" y="89" transform="rotate(-90 107.4 89)">OE1#</text>
<text x="109.9" y="89" transform="rotate(-90 109.9 89)">S1</text>
<text x="112.5" y="89" transform="rotate(-90 112.5 89)">1B4</text>
<text x="115" y="89" transform="rotate(-90 115 89)">1B3</text>
<text x="117.5" y="89" transform="rotate(-90 117.5 89)">1B2</text>
<text x="120.1" y="89" transform="rotate(-90 120.1 89)">1B1</text>
<text x="122.6" y="89" transform="rotate(-90 122.6 89)">1A</text>
<text x="125.2" y="89" transform="rotate(-90 125.2 89)">GND</text>
<text x="25.6" y="90.4" transform="rotate(-90 25.6 90.4)">4</text>
<text x="30.7" y="90.4" transform="rotate(-90 30.7 90.4)">3</text>
<text x="106.1" y="91.3" transform="rotate(-90 106.1 91.3)">1</text>
<text x="108.7" y="91.3" transform="rotate(-90 108.7 91.3)">2</text>
<text x="111.2" y="91.3" transform="rotate(-90 111.2 91.3)">3</text>
<text x="113.7" y="91.3" transform="rotate(-90 113.7 91.3)">4</text>
<text x="116.3" y="91.3" transform="rotate(-90 116.3 91.3)">5</text>
<text x="118.8" y="91.3" transform="rotate(-90 118.8 91.3)">6</text>
<text x="121.4" y="91.3" transform="rotate(-90 121.4 91.3)">7</text>
<text x="123.9" y="91.3" transform="rotate(-90 123.9 91.3)">8</text>
<text x="208.5" y="100.6" transform="rotate(-90 208.5 100.6)">11</text>
<text x="201.4" y="107.4">1</text>
<text x="215.9" y="104.8">3</text>
<text x="160.8" y="113.7">7</text>
<text x="175.3" y="111.2">5</text>
<text x="215.9" y="109.9">2</text>
<text x="175.3" y="116.3">6</text>
<text x="208.5" y="115.1" transform="rotate(-90 208.5 115.1)">4</text>
<text x="61.9" y="125.2">2</text>
<text x="61.9" y="122.6">1</text>
<text x="64.2" y="123.9">1CLR#</text>
<text x="77.8" y="123.9">VCC</text>
<text x="83.7" y="122.6">14</text>
<text x="83.7" y="125.2">13</text>
<text x="61.9" y="130.2">4</text>
<text x="61.9" y="127.7">3</text>
<text x="64.2" y="131.5">1PRE#</text>
<text x="64.2" y="129">1CLK</text>
<text x="64.2" y="126.4">1D</text>
<text x="75.6" y="126.4">2CLR#</text>
<text x="77" y="131.5">2CLK</text>
<text x="79.7" y="129">2D</text>
<text x="83.7" y="127.7">12</text>
<text x="83.7" y="130.2">11</text>
<text x="257.9" y="130.2">1</text>
<text x="257.9" y="127.7">2</text>
<text x="260.2" y="129">1</text>
<text x="260.2" y="126.4">2</text>
<text x="61.9" y="137.9">7</text>
<text x="61.9" y="135.3">6</text>
<text x="61.9" y="132.8">5</text>
<text x="64.2" y="136.6">1Q#</text>
<text x="64.2" y="134.1">1Q</text>
<text x="75.4" y="134.1">2PRE#</text>
<text x="79.6" y="136.6">2Q</text>
<text x="83.7" y="132.8">10</text>
<text x="83.7" y="135.3">9</text>
<text x="83.7" y="137.9">8</text>
<text x="64.2" y="139.1">GND</text>
<text x="78.3" y="139.1">2Q#</text>
<text x="202.7" y="142.9">8</text>
<text x="217.2" y="140.4">10</text>
<text x="160.8" y="146.8">14</text>
<text x="176.5" y="144.2">12</text>
<text x="176.5" y="149.3">13</text>
<text x="217.2" y="145.5">9</text>
</g>
<g font-size="2.3" fill="#a00000">
<text x="209.8" y="107.9">1</text>
<text x="169.2" y="114.3">2</text>
<text x="211.1" y="143.5">3</text>
<text x="170.4" y="147.3">4</text>
</g>
<g font-size="1.5" fill="#000080">
<text x="150.9" y="19.7">R17</text>
<text x="136.9" y="24.8">C9</text>
<text x="140.7" y="24.8">R18</text>
<text x="150.9" y="28.6">R15</text>
<text x="158.5" y="28.6">R16</text>
<text x="164.8" y="29.9">C12</text>
<text x="175" y="26">R19</text>
<text x="176.3" y="29.9">C16</text>
<text x="276.6" y="24.8">C27</text>
<text x="79.8" y="34.9">R8</text>
<text x="149.6" y="31.1">C11</text>
<text x="95" y="41.3">R7</text>
<text x="134.4" y="40">R9</text>
<text x="37.8" y="45.1">C13</text>
<text x="101.3" y="46.4">C100</text>
<text x="126.7" y="46.4">C8</text>
<text x="153.4" y="45.1">R11</text>
<text x="114" y="51.4">C5</text>
<text x="121.7" y="52.7">C7</text>
<text x="134.4" y="50.2">R10</text>
<text x="144.5" y="51.4">C4</text>
<text x="276.6" y="52.7">C29</text>
<text x="34" y="56.5">C3</text>
<text x="75.9" y="57.8">R6</text>
<text x="130.6" y="57.8">C6</text>
<text x="162.3" y="56.5">R12</text>
<text x="153.4" y="65.4">R13</text>
<text x="173.7" y="62.9">C17</text>
<text x="173.7" y="69.2">R20</text>
<text x="128" y="74.3">U3</text>
<text x="153.4" y="76.8">R14</text>
<text x="232.2" y="84.5">R33</text>
<text x="75.9" y="92.1">R5</text>
<text x="253.7" y="94.6">C35</text>
<text x="152.1" y="99.7">R21</text>
<text x="98.8" y="102.2">R3</text>
<text x="107.7" y="102.2">R4</text>
<text x="135.6" y="106.1">C30</text>
<text x="150.9" y="112.4">R22</text>
<text x="233.4" y="108.6">R31</text>
<text x="135.6" y="118.8">C31</text>
<text x="181.4" y="114.9">R25</text>
<text x="29" y="125.1">C2</text>
<text x="44.2" y="122.6">R1</text>
<text x="168.7" y="121.3">R28</text>
<text x="209.3" y="125.1">R29</text>
<text x="34" y="136.5">C1</text>
<text x="152.1" y="132.7">R23</text>
<text x="224.5" y="132.7">C23</text>
<text x="134.4" y="139.1">C32</text>
<text x="152.1" y="145.4">R24</text>
<text x="182.6" y="148">R26</text>
<text x="223.3" y="144.2">R32</text>
<text x="129.3" y="151.8">C33</text>
<text x="169.9" y="154.3">R27</text>
<text x="210.6" y="153">R30</text>
<text x="44.2" y="160.7">R2</text>
</g>
</svg>
